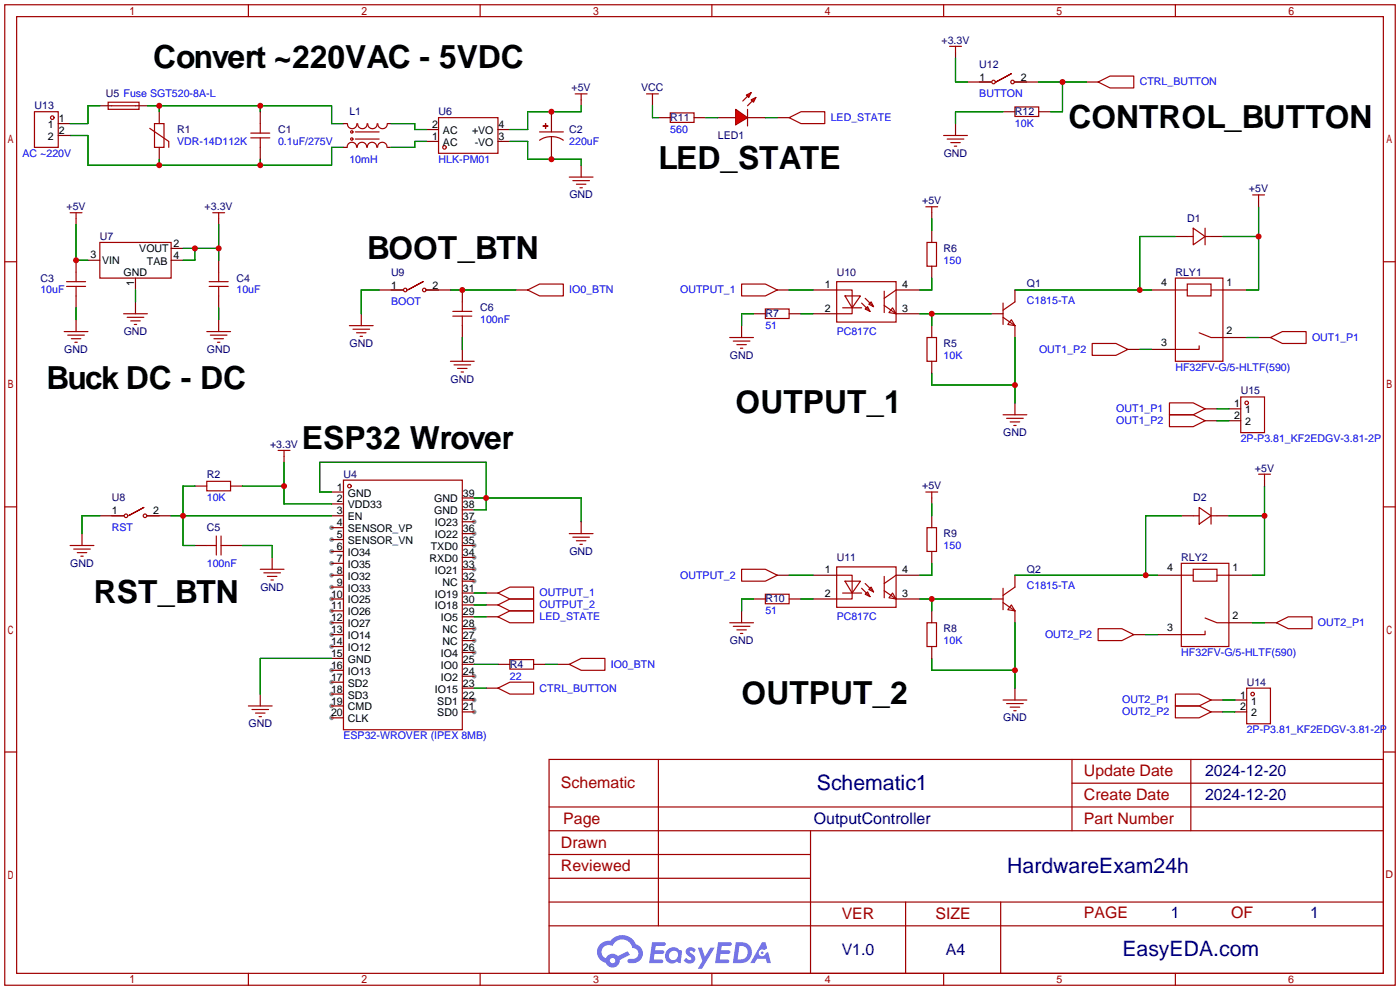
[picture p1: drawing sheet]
<svg xmlns="http://www.w3.org/2000/svg" width="299mm" height="212mm" viewBox="0 0 299 212" stroke-linecap="round" stroke-linejoin="round" font-family="sans-serif">
<g fill="#999">
<circle cx="70.9" cy="112.8" r=".51"/>
<circle cx="70.9" cy="115.3" r=".51"/>
<circle cx="70.9" cy="117.9" r=".51"/>
<circle cx="70.9" cy="120.4" r=".51"/>
<circle cx="70.9" cy="122.9" r=".51"/>
<circle cx="70.9" cy="125.5" r=".51"/>
<circle cx="70.9" cy="128" r=".51"/>
<circle cx="70.9" cy="130.6" r=".51"/>
<circle cx="70.9" cy="133.1" r=".51"/>
<circle cx="70.9" cy="135.6" r=".51"/>
<circle cx="70.9" cy="138.2" r=".51"/>
<circle cx="70.9" cy="143.3" r=".51"/>
<circle cx="70.9" cy="145.8" r=".51"/>
<circle cx="70.9" cy="148.3" r=".51"/>
<circle cx="70.9" cy="150.9" r=".51"/>
<circle cx="70.9" cy="153.4" r=".51"/>
<circle cx="101.3" cy="152.1" r=".51"/>
<circle cx="101.3" cy="149.6" r=".51"/>
<circle cx="101.3" cy="144.5" r=".51"/>
<circle cx="101.3" cy="139.4" r=".51"/>
<circle cx="101.3" cy="136.9" r=".51"/>
<circle cx="101.3" cy="134.4" r=".51"/>
<circle cx="101.3" cy="124.2" r=".51"/>
<circle cx="101.3" cy="121.7" r=".51"/>
<circle cx="101.3" cy="119.1" r=".51"/>
<circle cx="101.3" cy="116.6" r=".51"/>
<circle cx="101.3" cy="114" r=".51"/>
<circle cx="101.3" cy="111.5" r=".51"/>
</g>
<g fill="none" stroke="#a10000" stroke-width=".25">
<path d="M1 1h297.2v209.6h-297.2zM3.6 3.6h292.1v204.4h-292.1zM53.1 1v2.6M102.6 1v2.6M152.1 1v2.6M201.7 1v2.6M251.2 1v2.6M1 55.9h2.6M295.7 55.9h2.5M1 108.3h2.6M295.7 108.3h2.5M1 160.7h2.6"/>
<path d="M117.3 162.3h178.4v45.7h-178.4zM117.3 177.5h178.4M117.3 172.5h178.4M140.7 162.3v35.6M173.2 177.5v30.5M229.1 162.3v15.2M229.1 167.4h66.6M254.5 162.3v15.2M295.7 160.7h2.5M117.3 182.6h55.9M117.3 197.9h178.4M117.3 192.8h178.4"/>
<path d="M117.3 187.7h55.9M193.5 192.8v15.2M213.9 192.8v15.2M53.1 208v2.6M102.6 208v2.6M152.1 208v2.6M201.7 208v2.6M251.2 208v2.6"/>
</g>
<g fill="#5487ff">
<path d="M146.9 202.7a1.3 1.3 0 0 1 1.8 .3l-.4 .6a.54 .54 0 0 0-.9-.2l.1 .2a1.34 1.34 0 0 1 1 1.8 1.47 1.47 0 0 1-2.4-.1l.5-.6 .8 .5a.31 .31 0 0 0 .4-.3 .31 .31 0 0 0-.3-.4 1.12 1.12 0 0 1-.6-1.8z"/>
<path d="M149.1 202.5h.9l.6 2 1.2-2h.9l-2.7 4.6h-.9l1-1.7z"/>
<path d="M139.4 201.4h1.6a1.31 1.31 0 0 1 1.2 .2 .4 .4 0 0 1-.3 .5l-1.8 .1-.1 .9h1.6a.4 .4 0 0 1 .4 .4 .4 .4 0 0 1-.4 .4h-1.7l-.2 1.2h1.4a.46 .46 0 0 1 .5 0 .46 .46 0 0 1 .1 .5l-.3 .2h-2.7z"/>
<path d="M153.5 201.4h1.6a1.32 1.32 0 0 1 1.2 .2 .39 .39 0 0 1-.3 .5l-1.8 .1-.1 .9h1.7a.4 .4 0 0 1 .3 .4 .4 .4 0 0 1-.4 .4h-1.7l-.2 1.2h1.4a.46 .46 0 0 1 .5 0 .46 .46 0 0 1 .1 .5l-.3 .2h-2.7z"/>
<path d="M162.9 201.4h.7l.4 1.3-.7 .4a.75 .75 0 0 0-1.1 .3 .75 .75 0 0 0 .5 1 .75 .75 0 0 0 .9-.7l.5-.2 .7 2.3h-.9l-.2-.9h-1.9l-.5 .9h-.9z"/>
<path d="M157.3 201.4l-.7 4.4h1.5a2.27 2.27 0 0 0 2.6-2.2 2.27 2.27 0 0 0-2.7-2.2zM158 202.1a1.5 1.5 0 0 1 1.8 1.6 1.5 1.5 0 0 1-1.9 1.4h-.3z"/>
<path d="M142.7 203a1.6 1.6 0 0 0-.3 2.3 1.6 1.6 0 0 0 2.3 .2l.8 .3 .3-2.4-.2-.3-.4-.1a1.58 1.58 0 0 0-2.5 0zM143.3 203.5a.98 .98 0 0 1 1.6 .4 .98 .98 0 0 1-1.1 1.3 .94 .94 0 0 1-.8-.7 .94 .94 0 0 1 .3-1z"/>
<path d="M128.3 201.8a2.37 2.37 0 0 0 1.2 4 1.54 1.54 0 0 0 1.7 1 1.54 1.54 0 0 0 1.3-1.6l2.1-1.1-.5-.8-2 1a1.57 1.57 0 0 0-2.6 .5 1.5 1.5 0 0 1-.8-2.1 1.5 1.5 0 0 1 2.2-.5 2.23 2.23 0 0 1 2.3-1.4 2.23 2.23 0 0 1 2 1.8 1.16 1.16 0 0 1 1.2 1.1 1.16 1.16 0 0 1-1.1 1.2h-.6a.47 .47 0 0 0-.6 .4 .47 .47 0 0 0 .4 .5 2.17 2.17 0 0 0 2.5-.9 2.17 2.17 0 0 0-.3-2.7l-.8-.4a3.2 3.2 0 0 0-5.5-.7l-1.1 .1zM130.4 205.3a.58 .58 0 0 1 1.1 0 .58 .58 0 0 1-1.1 0z"/>
<circle cx="162.9" cy="203.6" r=".28"/>
</g>
<g fill="none" stroke="#870000" stroke-width=".25">
<path d="M21.3 22.6h2.6M29 22.6h2.5M34 23.9v2.5M34 31.5v2.5M55.6 23.9v2.5M55.6 31.5v2.5M73.4 31.5h.8M73.4 26.4h.8M82.8 31.5h.8M82.8 26.4h.8M91.2 30.2h2.5M91.2 27.7h2.5"/>
<path d="M106.4 30.2h2.6M106.4 27.7h2.6M117.9 23.9v4.3M117.9 29.2v4.8M124.2 21.3v1.3M124.2 35.3v2.5M139.4 21.3v1.3M153.4 25.1h3.8M159.8 25.1h3.8M16.3 46.7v1.3M16.3 55.6v2.6M18.8 55.6h2.5"/>
<path d="M29 59.4v2.6M36.6 53.1h2.5M36.6 55.6h2.5M46.7 46.7v1.3M46.7 55.6v2.6M199.1 45.5v1.2M199.1 49.3v2.5M199.1 56.9v2.5M251.2 50.5h2.5M258.8 50.5h2.6M269 42.9v1.3M16.3 63.2v2.6"/>
<path d="M16.3 68.3v2.6M29 64.5v2.6M46.7 63.2v2.6M46.7 68.3v2.6M77.2 67.1v2.5M81 62h5.1M91.2 62h5.1M98.8 62v2.5M98.8 69.6v2.5M98.8 74.7v2.5M110.2 62h2.6M158.5 69.6v2.5"/>
<path d="M161 67.1h2.6M166.1 62h2.6M168.7 67.1h2.5M173.7 62h5.1M173.7 67.1h5.1M191.5 62h5.1M191.5 67.1h5.1M199.1 69.6v2.5M199.1 77.2v2.6M211.8 67.1h2.6M216.9 62v2.5M216.9 69.6v2.5"/>
<path d="M241 74.7h2.6M246.1 62h5.1M246.1 74.7h5.1M261.4 62h5M261.4 72.1h5M269 72.1h2.5M60.7 97.5v1.3M216.9 86.1v2.5M257.6 87.4h2.5M257.6 89.9h2.5M17.5 114v2.6M21.3 110.2h5.1"/>
<path d="M31.5 110.2h5.1M41.7 116.6h2.5M41.7 103.9h2.5M49.3 116.6h2.5M49.3 103.9h2.5M58.2 119.1v2.6M70.9 105.2h2.5M70.9 107.7h2.5M70.9 110.2h2.5M70.9 112.8h2.5M70.9 115.3h2.5M70.9 117.9h2.5"/>
<path d="M98.8 119.1h2.5M98.8 116.6h2.5M98.8 114h2.5M98.8 111.5h2.5M98.8 109h2.5M98.8 106.4h2.5M124.2 111.5v2.5M199.1 106.4v1.3M199.1 110.2v2.6M199.1 117.9v2.5M252.5 110.2h2.5M260.1 110.2h2.5"/>
<path d="M270.3 102.6v1.3M70.9 122.9h2.5M70.9 135.6h2.5M70.9 133.1h2.5M70.9 120.4h2.5M70.9 125.5h2.5M70.9 128h2.5M70.9 130.6h2.5M70.9 138.2h2.5M98.8 139.4h2.5M98.8 136.9h2.5M98.8 134.4h2.5"/>
<path d="M98.8 131.8h2.5M98.8 129.3h2.5M98.8 126.7h2.5M98.8 124.2h2.5M98.8 121.7h2.5M103.9 131.8h2.5M103.9 129.3h2.5M103.9 126.7h2.5M158.5 130.6v2.5M161 128h2.6M166.1 122.9h2.6M168.7 128h2.5"/>
<path d="M173.7 122.9h5.1M173.7 128h5.1M191.5 122.9h5.1M191.5 128h5.1M199.1 130.6v2.5M199.1 138.2v2.5M211.8 128h2.6M216.9 122.9v2.6M216.9 130.6v2.5M242.3 135.6h2.6M247.4 122.9h5.1M247.4 135.6h5.1"/>
<path d="M262.6 122.9h5.1M262.6 133.1h5.1M270.3 133.1h2.5M55.6 148.3v2.6M70.9 140.7h2.5M70.9 143.3h2.5M70.9 145.8h2.5M70.9 148.3h2.5M70.9 150.9h2.5M70.9 153.4h2.5M98.8 149.6h2.5M98.8 152.1h2.5"/>
<path d="M98.8 147.1h2.5M98.8 144.5h2.5M98.8 142h2.5M106.4 142h2.6M114 142h2.6M119.1 142h2.6M216.9 147.1v2.5M258.8 149.6h2.6M258.8 152.1h2.6"/>
</g>
<g fill="none" stroke="#a10000" stroke-width=".25">
<path d="M23.1 21.8h6.6v1.6h-6.6zM23.9 22.6h5.1M32 27.4l4.1 2.8v1.3M33 26.4h2.1v5.1h-2.1zM53.6 28.4h4.1M53.6 29.5h4.1M55.6 26.4v2M55.6 29.5v2M74.2 31.5a1.01 1.01 0 0 1 1-1.1 1.01 1.01 0 0 1 1 1.1M74.3 26.4a1.01 1.01 0 0 0 1 1.1 1.01 1.01 0 0 0 1-1.1M75.9 28.2h5.1M75.9 29.7h5.1"/>
<path d="M76.4 31.5a1.01 1.01 0 0 1 1-1.1 1.01 1.01 0 0 1 1 1.1M76.4 26.4a1.01 1.01 0 0 0 1.1 1.1 1.01 1.01 0 0 0 1-1.1M78.5 31.5a1.01 1.01 0 0 1 1-1.1 1.01 1.01 0 0 1 1 1.1M78.6 26.4a1.01 1.01 0 0 0 1 1.1 1.01 1.01 0 0 0 1-1.1M80.7 31.5a1.01 1.01 0 0 1 1-1.1 1.01 1.01 0 0 1 1 1.1M80.8 26.4a1.01 1.01 0 0 0 1 1.1 1.01 1.01 0 0 0 1-1.1M93.7 25.1h12.7v7.7h-12.7zM115.3 30a4.6 4.6 0 0 1 5.1 0M115.3 28.2h5.1M116.1 26.9h1zM116.6 26.4v1zM121.7 37.8h5"/>
<path d="M122.4 38.6h3.6M122.9 20.1h2.6M123.2 39.4h2M124.2 20.1v1.2M138.2 20.1h2.5M139.4 20.1v1.2M159.8 23.4v3.5M15 45.5h2.5M16.3 45.5v1.2M16.3 58.2v2M21.3 51.8h15.3v7.6h-15.3zM45.5 45.5h2.5"/>
<path d="M46.7 45.5v1.2M46.7 58.2v2M124 40.1h.5M197.9 44.2h2.5M198.1 51.8h2.1v5.1h-2.1zM199.1 44.2v1.3M251.2 59.4h10.2v17.8h-10.2zM253.7 50.5h1.3M255 48.8l2.6 1.7-2.6 1.8zM257.6 50.5h1.2M257.6 48.8v3.5M267.7 41.7h2.6"/>
<path d="M269 41.7v1.2M13.7 70.9h5.1M14.2 60.2h4.1M14.2 61.2h4.1M14.5 71.6h3.5M15.2 72.4h2.1M16 73.2h.5M16.3 61.2v2M26.4 67.1h5.1M27.2 67.8h3.5M27.9 68.6h2.1M28.7 69.3h.5"/>
<path d="M44.2 70.9h5.1M44.7 60.2h4.1M44.7 61.2h4.1M45 71.6h3.5M45.7 72.4h2.1M46.5 73.2h.5M46.7 61.2v2M74.7 69.6h5.1M75.4 70.4h3.6M76.2 71.1h2M77 71.9h.5M83.6 62h2.5"/>
<path d="M90.4 60.2l-3.3 1.8 3.3-1.8M91.2 62h2.5M96.3 77.2h5M96.8 66.5h4M96.8 67.6h4M97 78h3.6M97.8 78.7h2M98.6 79.5h.5M98.8 64.5v2M98.8 67.6v2M112.8 62l2.5-1.3h5.1v2.5h-5.1zM156 72.1h5"/>
<path d="M156.7 72.9h3.6M157.5 73.7h2M158.2 74.4h.5M158.5 60.7h5.1l2.5 1.3-2.5 1.2h-5.1zM163.6 66h5.1v2.1h-5.1zM178.8 60.2h12.7v8.6h-12.7zM178.8 62h3.3v5.1h-3.3M180.1 65.8h4M180.6 63.2h3.3l-1.8 2.6zM184.1 64.8l1.8 1.7M184.9 66l.5-.5 .5 1zM184.9 63.8l1.8 1.7"/>
<path d="M185.7 65l.5-.5 .5 1zM189 62.2v4.6M189 65.3l2.5 1.8M190.8 65.8l.7 1.3-1.5-.3zM191.5 62l-2.5 1.8M198.1 72.1h2.1v5.1h-2.1zM214.4 67.8l2.5 1.8M214.4 64.8v4.5M216.2 68.3l.7 1.3-1.5-.3zM216.9 64.5l-2.5 1.8M233.4 73.4h5.1l2.5 1.3-2.5 1.2h-5.1zM251.2 62h2.5"/>
<path d="M253.7 60.7h5.1v2.5h-5.1zM256.3 73.9v.8h-5.1M256.3 71.1l2.5 1h2.6M258.8 62h2.6M271.5 72.1l2.6-1.2h5v2.5h-5zM59.4 96.3h2.6M60.7 96.3v1.2M214.4 88.6h5.1M215.1 89.4h3.6M215.9 90.2h2M216.7 90.9h.5M249.9 86.1h5.1l2.6 1.3-2.6 1.2h-5.1z"/>
<path d="M249.9 88.6h5.1l2.6 1.3-2.6 1.3h-5.1zM15 116.6h5.1M15.7 117.3h3.6M16.5 118.1h2M17.3 118.9h.5M23.9 110.2h2.5M30.7 108.5l-3.3 1.7 3.3-1.7M31.5 110.2h2.5M44.2 102.9h5.1v2h-5.1zM44.2 116.6h2M46.2 114.6v4M47.2 116.6h2.1"/>
<path d="M47.2 114.6v4M73.4 102.6h25.4v53.4h-25.4zM121.7 114h5M122.4 114.8h3.6M123.2 115.6h2M124 116.3h.5M197.9 105.2h2.5M198.1 112.8h2.1v5.1h-2.1zM199.1 105.2v1.2M255 110.2h1.3M256.3 108.5l2.5 1.7-2.5 1.8zM258.8 110.2h1.3"/>
<path d="M258.8 108.5v3.5M269 101.3h2.5M270.3 101.3v1.3M55.6 121.7h5.1M56.4 122.4h3.5M57.1 123.2h2.1M57.9 124h.5M106.4 126.7l2.6-1.2h5v2.5h-5zM106.4 129.3l2.6-1.3h5v2.6h-5zM106.4 131.8l2.6-1.2h5v2.5h-5zM156 133.1h5M156.7 133.9h3.6"/>
<path d="M157.5 134.6h2M158.2 135.4h.5M158.5 121.7h5.1l2.5 1.2-2.5 1.3h-5.1zM163.6 127h5.1v2h-5.1zM178.8 121.2h12.7v8.6h-12.7zM178.8 122.9h3.3v5.1h-3.3M180.1 126.7h4M180.6 124.2h3.3l-1.8 2.5zM184.1 125.7l1.8 1.8M184.9 127l.5-.5 .5 1zM184.9 124.7l1.8 1.8M185.7 126l.5-.5 .5 1z"/>
<path d="M189 123.2v4.6M189 126.2l2.5 1.8M190.8 126.7l.7 1.3-1.5-.2zM191.5 122.9l-2.5 1.8M198.1 133.1h2.1v5.1h-2.1zM214.4 125.7v4.6M214.4 128.8l2.5 1.8M216.2 129.3l.7 1.3-1.5-.3zM216.9 125.5l-2.5 1.8M234.7 134.4h5.1l2.5 1.2-2.5 1.3h-5.1zM252.5 120.4h10.1v17.8h-10.1zM252.5 122.9h2.5"/>
<path d="M255 121.7h5.1v2.5h-5.1zM257.6 134.9v.7h-5.1M257.6 132.1l2.5 1h2.5M260.1 122.9h2.5M272.8 133.1l2.5-1.3h5.1v2.6h-5.1zM53.1 150.9h5.1M53.8 151.6h3.6M54.6 152.4h2M55.4 153.2h.5M109 141h5v2h-5zM121.7 142l2.5-1.3h5.1v2.6h-5.1zM214.4 149.6h5.1"/>
<path d="M215.1 150.4h3.6M215.9 151.1h2M216.7 151.9h.5M251.2 148.3h5.1l2.5 1.3-2.5 1.3h-5.1zM251.2 150.9h5.1l2.5 1.2-2.5 1.3h-5.1z"/>
<circle cx="75.2" cy="28.2" r=".25"/>
<circle cx="75.2" cy="29.7" r=".25"/>
<circle cx="95" cy="31.5" r=".38"/>
<circle cx="86.6" cy="62" r=".38"/>
<circle cx="90.7" cy="62" r=".38"/>
<circle cx="26.9" cy="110.2" r=".38"/>
<circle cx="31" cy="110.2" r=".38"/>
<circle cx="74.7" cy="103.9" r=".38"/>
</g>
<g fill="none" stroke="#008700" stroke-width=".25">
<path d="M15 29h3.8v6.3h52.1v-3.8h2.5M31.5 22.6h39.4v3.8h2.5M34 22.6v1.3M34 34v1.3M55.6 22.6v1.3M55.6 34v1.3M83.6 26.4h5v1.3h2.6M91.2 30.2h-2.6v1.3h-5M109 30.2h3.8v3.8h11.4v1.3M124.2 22.6v1.3h-11.4v3.8h-3.8M16.3 48v7.6h2.5M199.1 59.4v2.6h-2.5"/>
<path d="M199.1 46.7v2.6M251.2 50.5h-7.6v11.5M261.4 50.5h7.6M269 44.2v17.8h-2.6M29 62v2.5M46.7 65.8v2.5M81 62h-3.8v5.1M96.3 62h13.9M98.8 72.1v2.6M161 67.1h-2.5v2.5M168.7 62h5M171.2 67.1h2.5"/>
<path d="M196.6 67.1h15.2M199.1 79.8v2.5h17.8M199.1 67.1v2.5M216.9 62h29.2M216.9 72.1v14M243.6 74.7h2.5M266.4 72.1h2.6M60.7 98.8v8.9h10.2M21.3 110.2h-3.8v3.8M51.8 103.9h8.9M70.9 105.2h-2.6v-6.4h35.6v10.2h-2.6M101.3 106.4h22.9v5.1"/>
<path d="M199.1 107.7v2.5M252.5 110.2h-7.6v12.7M262.6 110.2h7.7M270.3 103.9v19h-2.6M101.3 126.7h2.6M101.3 129.3h2.6M101.3 131.8h2.6M161 128h-2.5v2.6M168.7 122.9h5M171.2 128h2.5M196.6 128h15.2M199.1 120.4v2.5h-2.5"/>
<path d="M199.1 128v2.6M216.9 133.1v14M216.9 122.9h30.5M244.9 135.6h2.5M267.7 133.1h2.6M70.9 140.7h-15.3v7.6M101.3 142h5.1M116.6 142h2.5M199.1 140.7v2.6h17.8"/>
</g>
<g fill="#f00" stroke="#a10000" stroke-width=".25">
<path d="M157.2 23.4l2.6 1.7-2.6 1.6z"/>
<path d="M159.5 20.3l1-.5-.5 1z"/>
<path d="M160.5 21.3l1-.5-.5 1z"/>
</g>
<g fill="none" stroke="#a10000" stroke-width=".25">
<path d="M202.9 9.9h2.6M204.2 9.9v1.3M209.3 17.5h2.5M216.2 15.7l-3.3 1.8 3.3-1.8M216.9 17.5h2.6M234.7 17.5l2.5-1.2h5.1v2.5h-5.1zM7.4 23.9h5v7.6h-5zM143.3 24.1h5v2.1h-5zM159.8 20.6l-1.1 1M160.8 21.6l-1 1M168.7 25.1l2.5-1.2h5.1v2.5h-5.1zM201.7 29h5.1"/>
<path d="M202.4 29.7h3.6M203.2 30.5h2M204 31.2h.5M216.9 22.9h5.1v2h-5.1zM265.2 84.8h5.1v7.7h-5.1zM106.4 147.1l2.6-1.3h5v2.5h-5zM266.4 147.1h5.1v7.6h-5.1z"/>
<circle cx="212.3" cy="17.5" r=".38"/>
<circle cx="216.4" cy="17.5" r=".38"/>
<circle cx="11.2" cy="25.1" r=".38"/>
<circle cx="266.4" cy="86.1" r=".38"/>
<circle cx="267.7" cy="148.3" r=".38"/>
</g>
<g fill="none" stroke="#870000" stroke-width=".25">
<path d="M204.2 11.2v1.2M206.8 17.5h5M216.9 17.5h5.1M232.2 17.5h2.5M12.4 26.4h2.6M12.4 29h2.6M140.7 25.1h2.6M148.3 25.1h2.6M166.1 25.1h2.6M204.2 26.4v2.6M214.4 23.9h2.5M222 23.9h2.5"/>
<path d="M262.6 87.4h2.6M262.6 89.9h2.6M103.9 147.1h2.5M263.9 149.6h2.5M263.9 152.1h2.5"/>
</g>
<g fill="none" stroke="#008700" stroke-width=".25">
<path d="M204.2 12.4v5.1h2.6M222 17.5h10.2M227.1 17.5v6.4h-2.6M21.3 22.6h-2.5v3.8h-3.8M139.4 22.6v2.5h1.3M150.9 25.1h2.5M163.6 25.1h2.5M214.4 23.9h-10.2v2.5M39.1 53.1h7.6M41.7 53.1v2.5h-2.6M46.7 48v7.6M16.3 65.8v2.5"/>
<path d="M260.1 87.4h2.5M260.1 89.9h2.5M36.6 110.2h34.3M41.7 103.9h-2.6v12.7h2.6M51.8 116.6h6.4v2.5M101.3 147.1h2.6M261.4 149.6h2.5M261.4 152.1h2.5"/>
</g>
<g fill="#c00">
<circle cx="34" cy="35.3" r=".63"/>
<circle cx="55.6" cy="35.3" r=".63"/>
<circle cx="34" cy="22.6" r=".63"/>
<circle cx="55.6" cy="22.6" r=".63"/>
<circle cx="117.9" cy="23.9" r=".63"/>
<circle cx="117.9" cy="34" r=".63"/>
<circle cx="16.3" cy="55.6" r=".63"/>
<circle cx="103.9" cy="106.4" r=".63"/>
<circle cx="60.7" cy="103.9" r=".63"/>
<circle cx="98.8" cy="62" r=".63"/>
<circle cx="269" cy="50.5" r=".63"/>
<circle cx="243.6" cy="62" r=".63"/>
<circle cx="216.9" cy="82.3" r=".63"/>
<circle cx="199.1" cy="67.1" r=".63"/>
<circle cx="216.9" cy="143.3" r=".63"/>
<circle cx="199.1" cy="128" r=".63"/>
<circle cx="270.3" cy="110.2" r=".63"/>
<circle cx="244.9" cy="122.9" r=".63"/>
<circle cx="227.1" cy="17.5" r=".63"/>
<circle cx="46.7" cy="53.1" r=".63"/>
<circle cx="41.7" cy="53.1" r=".63"/>
<circle cx="39.1" cy="110.2" r=".63"/>
</g>
<g font-size="6.8">
<text x="32.8" y="14.6">Convert ~220VAC - 5VDC</text>
<text x="228.3" y="27.3">CONTROL_BUTTON</text>
<text x="140.7" y="36.2">LED_STATE</text>
<text x="78.5" y="55.3">BOOT_BTN</text>
<text x="9.9" y="83.2">Buck DC - DC</text>
<text x="157.2" y="88.3">OUTPUT_1</text>
<text x="64.5" y="95.9">ESP32 Wrover</text>
<text x="20.1" y="128.9">RST_BTN</text>
<text x="158.5" y="150.5">OUTPUT_2</text>
</g>
<g font-size="4.5" fill="#000080">
<text x="174.6" y="168.8">Schematic1</text>
<text x="215.3" y="186.6">HardwareExam24h</text>
<text x="239.9" y="204.4">EasyEDA.com</text>
</g>
<g font-size="3.4" fill="#a00000">
<text x="231.6" y="165.9">Update Date</text>
<text x="119.9" y="168.5">Schematic</text>
<text x="231.6" y="171">Create Date</text>
<text x="120.4" y="176.1">Page</text>
<text x="231.6" y="176.1">Part Number</text>
<text x="119.9" y="181.2">Drawn</text>
<text x="119.9" y="186.3">Reviewed</text>
<text x="179.9" y="196.4">VER</text>
<text x="199.9" y="196.4">SIZE</text>
<text x="231.6" y="196.2">PAGE</text>
<text x="263.1" y="196.2">OF</text>
</g>
<g font-size="3.4" fill="#000080">
<text x="257.6" y="165.9">2024-12-20</text>
<text x="257.6" y="171">2024-12-20</text>
<text x="174" y="176.1">OutputController</text>
<text x="250.3" y="196.2">1</text>
<text x="280" y="196.2">1</text>
<text x="179.9" y="204">V1.0</text>
<text x="202.1" y="204">A4</text>
</g>
<g font-size="2.3" fill="#000080">
<text x="201.2" y="9.4">+3.3V</text>
<text x="209.3" y="14.4">U12</text>
<text x="7.4" y="23.3">U13</text>
<text x="22.6" y="20.8">U5 Fuse SGT520-8A-L</text>
<text x="122.2" y="19.5">+5V</text>
<text x="137.1" y="19.5">VCC</text>
<text x="37.8" y="28.4">R1</text>
<text x="59.4" y="28.4">C1</text>
<text x="74.7" y="24.6">L1</text>
<text x="93.7" y="24.6">U6</text>
<text x="121.7" y="28.4">C2</text>
<text x="143.3" y="25.9">R11</text>
<text x="153.4" y="29.7">LED1</text>
<text x="216.9" y="24.6">R12</text>
<text x="201.7" y="33.5">GND</text>
<text x="266.9" y="41.1">+5V</text>
<text x="14.2" y="44.9">+5V</text>
<text x="43.7" y="44.9">+3.3V</text>
<text x="121.7" y="42.4">GND</text>
<text x="197.1" y="43.7">+5V</text>
<text x="253.7" y="47.5">D1</text>
<text x="21.3" y="51.3">U7</text>
<text x="201.7" y="53.8">R6</text>
<text x="83.6" y="58.9">U9</text>
<text x="178.8" y="58.9">U10</text>
<text x="251.2" y="58.9">RLY1</text>
<text x="8.6" y="60.2">C3</text>
<text x="50.5" y="60.2">C4</text>
<text x="219.5" y="61.4">Q1</text>
<text x="26.4" y="71.6">GND</text>
<text x="102.6" y="66.5">C6</text>
<text x="163.6" y="67.8">R7</text>
<text x="13.7" y="75.4">GND</text>
<text x="44.2" y="75.4">GND</text>
<text x="74.7" y="74.1">GND</text>
<text x="156" y="76.7">GND</text>
<text x="201.7" y="74.1">R5</text>
<text x="96.3" y="81.8">GND</text>
<text x="265.2" y="84.3">U15</text>
<text x="57.7" y="95.7">+3.3V</text>
<text x="214.4" y="93.2">GND</text>
<text x="268.2" y="100.8">+5V</text>
<text x="23.9" y="107.2">U8</text>
<text x="44.2" y="102.1">R2</text>
<text x="73.4" y="102.1">U4</text>
<text x="197.1" y="104.6">+5V</text>
<text x="255" y="107.2">D2</text>
<text x="44.2" y="113.5">C5</text>
<text x="121.7" y="118.6">GND</text>
<text x="178.8" y="119.9">U11</text>
<text x="201.7" y="114.8">R9</text>
<text x="252.5" y="119.9">RLY2</text>
<text x="15" y="121.1">GND</text>
<text x="219.5" y="122.4">Q2</text>
<text x="55.6" y="126.2">GND</text>
<text x="163.6" y="128.7">R10</text>
<text x="156" y="137.6">GND</text>
<text x="201.7" y="135.1">R8</text>
<text x="109" y="142.7">R4</text>
<text x="266.4" y="146.5">U14</text>
<text x="53.1" y="155.4">GND</text>
<text x="214.4" y="154.1">GND</text>
</g>
<g font-size="2.3">
<text x="209.3" y="17.2">1</text>
<text x="218.2" y="17.2">2</text>
<text x="10.2" y="27.4">1</text>
<text x="10.2" y="29.9">2</text>
<text x="12.6" y="26.1">1</text>
<text x="12.6" y="28.6">2</text>
<text x="92.3" y="29.9">1</text>
<text x="92.3" y="27.4">2</text>
<text x="94.7" y="28.6">AC</text>
<text x="100.9" y="28.6">+VO</text>
<text x="106.6" y="29.9">3</text>
<text x="106.6" y="27.4">4</text>
<text x="94.7" y="31.2">AC</text>
<text x="101.5" y="31.2">-VO</text>
<text x="29.8" y="53.8">VOUT</text>
<text x="37.1" y="52.8">2</text>
<text x="19.3" y="55.1">3</text>
<text x="21.8" y="56.4">VIN</text>
<text x="26.4" y="58.9">GND</text>
<text x="31.4" y="56.6">TAB</text>
<text x="37.1" y="55.3">4</text>
<text x="28.7" y="61.2" transform="rotate(-90 28.7 61.2)">1</text>
<text x="83.6" y="61.7">1</text>
<text x="92.5" y="61.7">2</text>
<text x="176.3" y="61.6">1</text>
<text x="192.8" y="61.6">4</text>
<text x="248.2" y="61.2">4</text>
<text x="262.1" y="61.2">1</text>
<text x="176.3" y="66.6">2</text>
<text x="192.8" y="66.6">3</text>
<text x="262.1" y="71.3">2</text>
<text x="248.2" y="73.9">3</text>
<text x="263.8" y="87.1">1</text>
<text x="263.8" y="89.6">2</text>
<text x="266.1" y="88.3">1</text>
<text x="266.1" y="90.9">2</text>
<text x="72" y="104.8">1</text>
<text x="72" y="107.4">2</text>
<text x="74.3" y="106.1">GND</text>
<text x="92.8" y="107.4">GND</text>
<text x="98.9" y="106.1">39</text>
<text x="23.9" y="109.9">1</text>
<text x="32.8" y="109.9">2</text>
<text x="72" y="109.9">3</text>
<text x="72" y="112.5">4</text>
<text x="74.3" y="108.7">VDD33</text>
<text x="74.3" y="111.2">EN</text>
<text x="74.3" y="113.7">SENSOR_VP</text>
<text x="92.8" y="109.9">GND</text>
<text x="92.9" y="112.5">IO23</text>
<text x="98.9" y="113.7">36</text>
<text x="98.9" y="111.2">37</text>
<text x="98.9" y="108.7">38</text>
<text x="72" y="115">5</text>
<text x="72" y="117.5">6</text>
<text x="74.3" y="116.3">SENSOR_VN</text>
<text x="74.3" y="118.8">IO34</text>
<text x="92.1" y="117.5">TXD0</text>
<text x="92.9" y="115">IO22</text>
<text x="98.9" y="118.8">34</text>
<text x="98.9" y="116.3">35</text>
<text x="72" y="120.1">7</text>
<text x="72" y="122.6">8</text>
<text x="72" y="125.2">9</text>
<text x="74.3" y="121.4">IO35</text>
<text x="74.3" y="123.9">IO32</text>
<text x="91.8" y="120.1">RXD0</text>
<text x="92.9" y="122.6">IO21</text>
<text x="94.6" y="125.2">NC</text>
<text x="98.9" y="123.9">32</text>
<text x="98.9" y="121.4">33</text>
<text x="176.3" y="122.5">1</text>
<text x="192.8" y="122.5">4</text>
<text x="249.5" y="122.1">4</text>
<text x="263.4" y="122.1">1</text>
<text x="70.8" y="127.7">10</text>
<text x="70.8" y="130.2">11</text>
<text x="74.3" y="126.4">IO33</text>
<text x="74.3" y="129">IO25</text>
<text x="74.3" y="131.5">IO26</text>
<text x="92.9" y="130.2">IO18</text>
<text x="92.9" y="127.7">IO19</text>
<text x="98.9" y="131.5">29</text>
<text x="98.9" y="129">30</text>
<text x="98.9" y="126.4">31</text>
<text x="176.3" y="127.6">2</text>
<text x="192.8" y="127.6">3</text>
<text x="70.8" y="132.8">12</text>
<text x="70.8" y="135.3">13</text>
<text x="70.8" y="137.9">14</text>
<text x="74.3" y="134.1">IO27</text>
<text x="74.3" y="136.6">IO14</text>
<text x="94.2" y="132.8">IO5</text>
<text x="94.6" y="137.9">NC</text>
<text x="94.6" y="135.3">NC</text>
<text x="98.9" y="136.6">27</text>
<text x="98.9" y="134.1">28</text>
<text x="249.5" y="134.8">3</text>
<text x="263.4" y="132.3">2</text>
<text x="70.8" y="140.4">15</text>
<text x="70.8" y="142.9">16</text>
<text x="74.3" y="139.1">IO12</text>
<text x="74.3" y="141.7">GND</text>
<text x="94.2" y="142.9">IO0</text>
<text x="94.2" y="140.4">IO4</text>
<text x="98.9" y="141.7">25</text>
<text x="98.9" y="139.1">26</text>
<text x="70.8" y="145.5">17</text>
<text x="70.8" y="148">18</text>
<text x="74.3" y="144.2">IO13</text>
<text x="74.3" y="146.8">SD2</text>
<text x="74.3" y="149.3">SD3</text>
<text x="92.9" y="148">IO15</text>
<text x="94.2" y="145.5">IO2</text>
<text x="98.9" y="149.3">22</text>
<text x="98.9" y="146.8">23</text>
<text x="98.9" y="144.2">24</text>
<text x="265.1" y="149.3">1</text>
<text x="70.8" y="150.6">19</text>
<text x="70.8" y="153.1">20</text>
<text x="74.3" y="151.8">CMD</text>
<text x="74.3" y="154.4">CLK</text>
<text x="93.5" y="153.1">SD0</text>
<text x="93.5" y="150.6">SD1</text>
<text x="98.9" y="151.8">21</text>
<text x="265.1" y="151.8">2</text>
<text x="267.4" y="150.6">1</text>
<text x="267.4" y="153.1">2</text>
</g>
<g font-size="2.3" fill="#00f">
<text x="209.3" y="20.8">BUTTON</text>
<text x="243.6" y="18.3">CTRL_BUTTON</text>
<text x="143.3" y="28.4">560</text>
<text x="177.5" y="25.9">LED_STATE</text>
<text x="216.9" y="27.1">10K</text>
<text x="4.8" y="33.5">AC ~220V</text>
<text x="37.8" y="31">VDR-14D112K</text>
<text x="59.4" y="31">0.1uF/275V</text>
<text x="74.7" y="34.8">10mH</text>
<text x="93.7" y="34.8">HLK-PM01</text>
<text x="121.7" y="31">220uF</text>
<text x="201.7" y="56.4">150</text>
<text x="8.6" y="62.7">10uF</text>
<text x="50.5" y="62.7">10uF</text>
<text x="83.6" y="65.2">BOOT</text>
<text x="121.7" y="62.7">IO0_BTN</text>
<text x="145.4" y="62.7">OUTPUT_1</text>
<text x="219.5" y="65">C1815-TA</text>
<text x="102.6" y="69.1">100nF</text>
<text x="163.6" y="70.3">51</text>
<text x="178.8" y="71.6">PC817C</text>
<text x="201.7" y="76.7">10K</text>
<text x="222.1" y="75.4">OUT1_P2</text>
<text x="280.4" y="72.9">OUT1_P1</text>
<text x="251.2" y="79.2">HF32FV-G/5-HLTF(590)</text>
<text x="238.6" y="88.1">OUT1_P1</text>
<text x="238.6" y="90.6">OUT1_P2</text>
<text x="265.2" y="94.5">2P-P3.81_KF2EDGV-3.81-2P</text>
<text x="44.2" y="107.2">10K</text>
<text x="23.9" y="113.5">RST</text>
<text x="201.7" y="117.3">150</text>
<text x="44.2" y="121.1">100nF</text>
<text x="145.4" y="123.7">OUTPUT_2</text>
<text x="219.5" y="125.9">C1815-TA</text>
<text x="115.3" y="127.5">OUTPUT_1</text>
<text x="115.3" y="130">OUTPUT_2</text>
<text x="163.6" y="131.3">51</text>
<text x="115.3" y="132.6">LED_STATE</text>
<text x="178.8" y="132.6">PC817C</text>
<text x="201.7" y="137.6">10K</text>
<text x="223.3" y="136.4">OUT2_P2</text>
<text x="281.7" y="133.8">OUT2_P1</text>
<text x="130.6" y="142.7">IO0_BTN</text>
<text x="252.5" y="140.2">HF32FV-G/5-HLTF(590)</text>
<text x="109" y="145.3">22</text>
<text x="115.3" y="147.8">CTRL_BUTTON</text>
<text x="239.9" y="150.3">OUT2_P1</text>
<text x="239.9" y="152.9">OUT2_P2</text>
<text x="73.4" y="158">ESP32-WROVER (IPEX 8MB)</text>
<text x="266.4" y="156.7">2P-P3.81_KF2EDGV-3.81-2P</text>
</g>
<g font-size="2.3" fill="#a00000">
<text x="296.1" y="187.6">D</text>
<text x="126.7" y="210">3</text>
<text x="176.3" y="210">4</text>
<text x="225.8" y="210">5</text>
<text x="275.3" y="210">6</text>
</g>
</svg>
